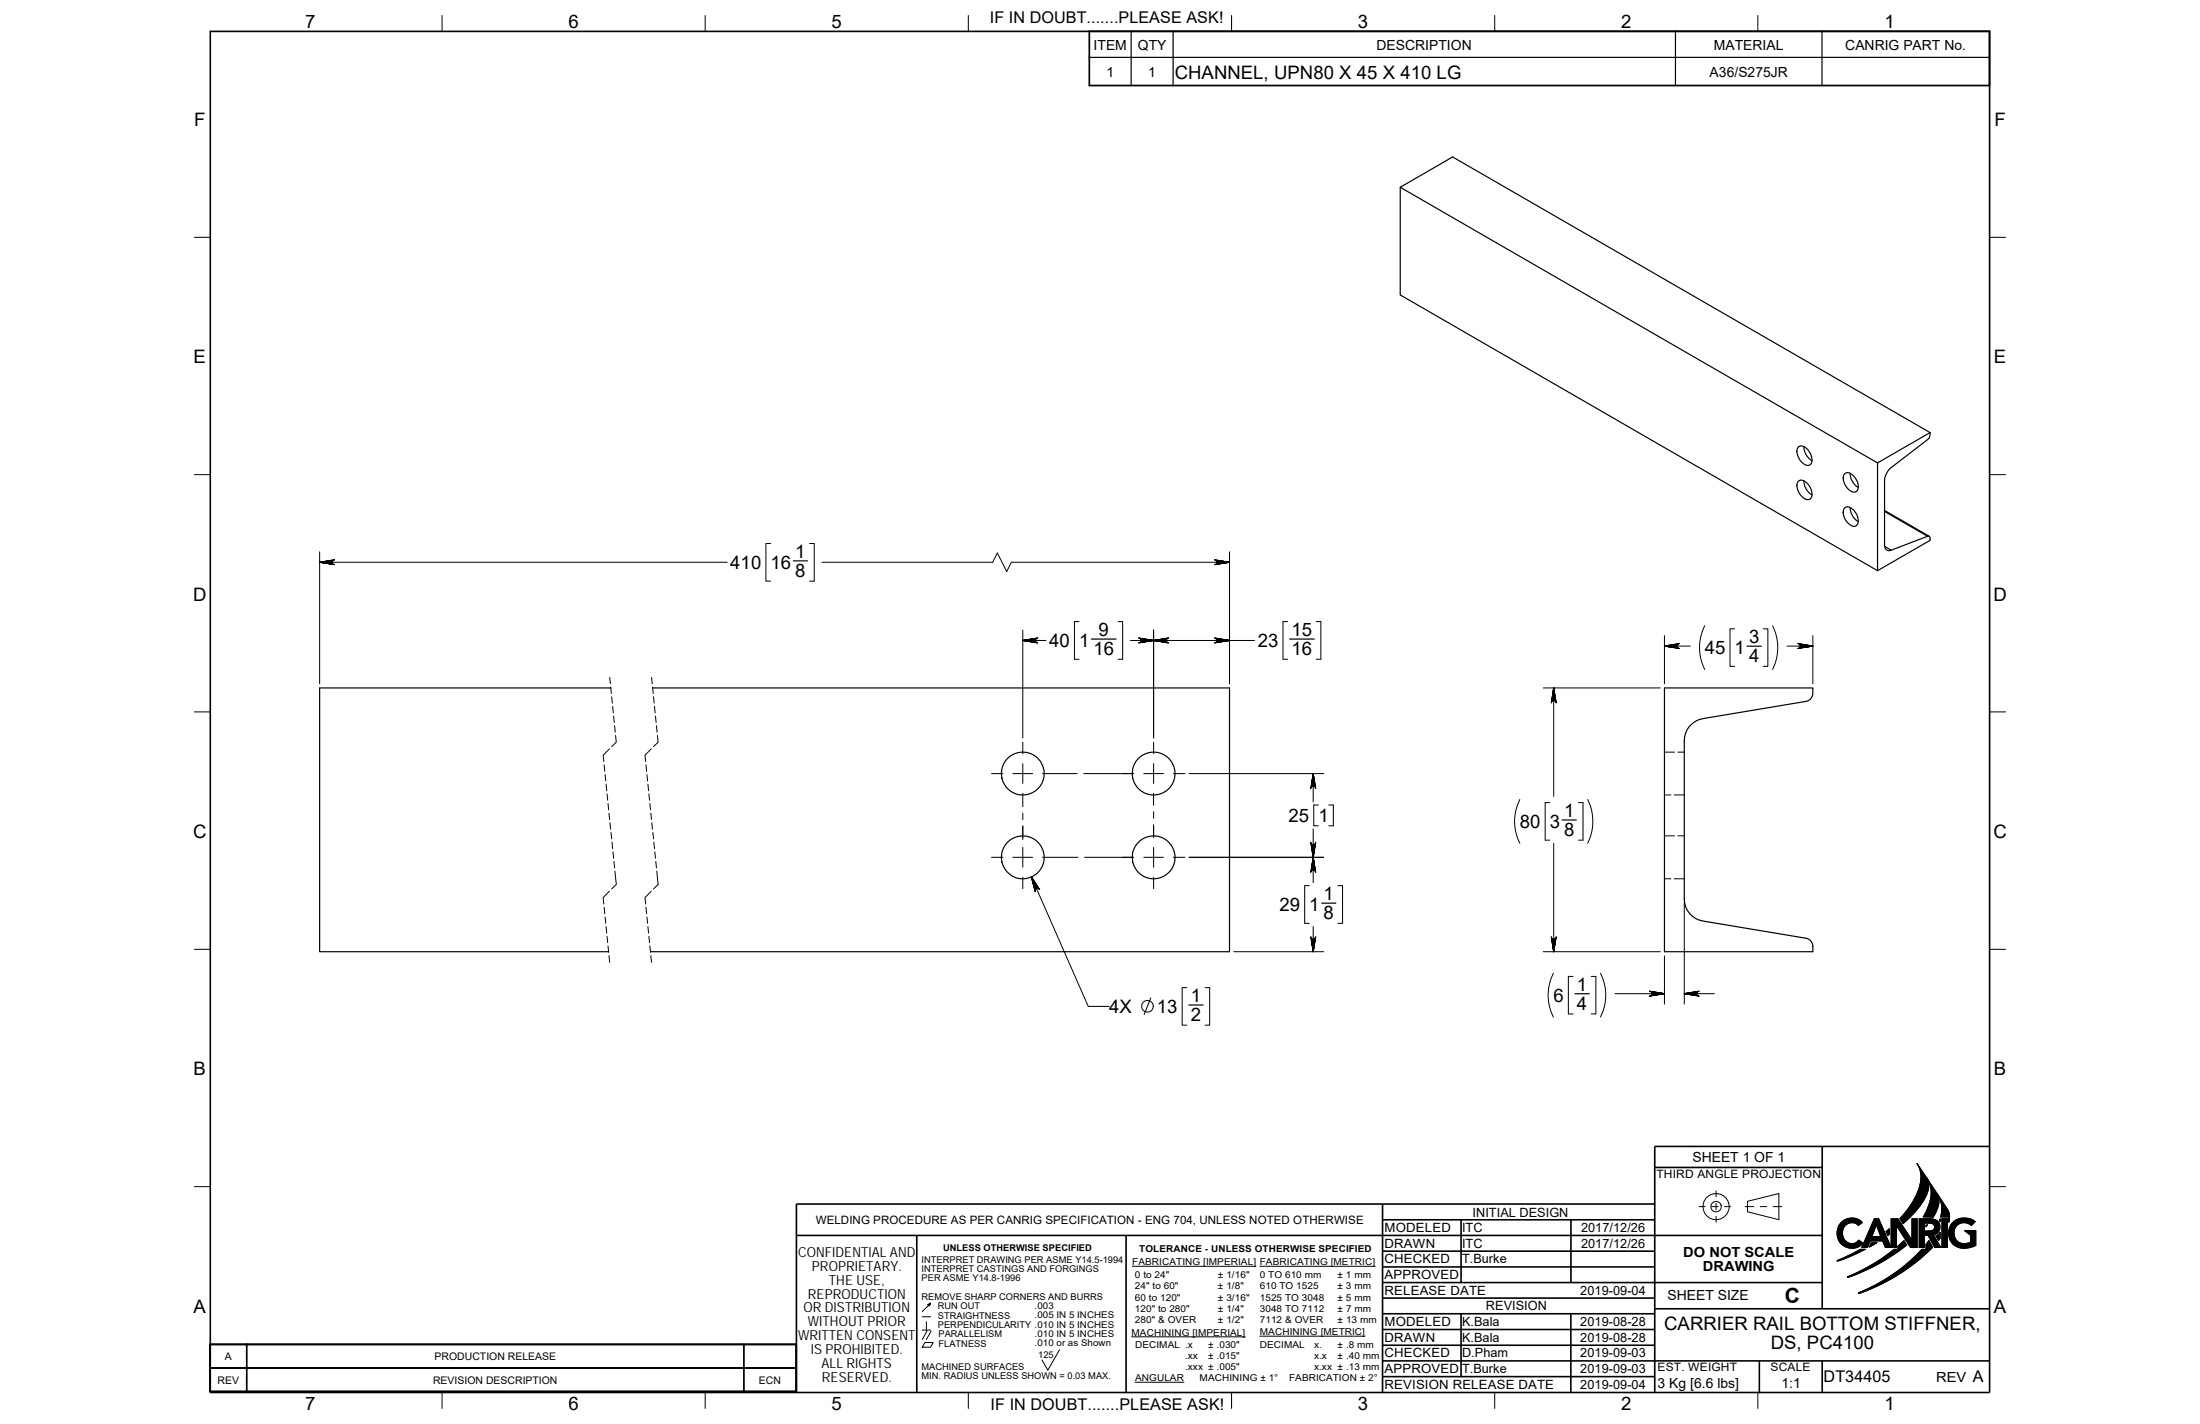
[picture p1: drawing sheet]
<svg xmlns="http://www.w3.org/2000/svg" width="432mm" height="279mm" viewBox="0 0 432 279" stroke-linecap="round" stroke-linejoin="round" font-family="sans-serif">
<g fill="none" stroke="#000" stroke-width=".2">
<path d="M86.8 3v3.2M138.4 3v3.2M190.1 3v3.2M241.7 3v3.2M293.4 3v3.2M345 3v3.2M38.1 46.6h3.2M390.5 46.6h3.1M38.1 93.1h3.2M390.5 93.1h3.1M62.7 110.3h80M62.7 108.3v25.9"/>
<path d="M151.3 106.6h-1v7.4h1M158.9 106.6h.9v7.4h-.9M161.3 110.3h33.5l.9-1.8 1.9 3.6 .9-1.8h42.8M241.3 108.3v25.9M38.1 139.7h3.2M119.7 132.9l.1 1.3M119.9 134.8l.1 1.3M120.1 136.7l.1 1.3M120.2 138.6l.2 1.3M127.9 132.9l.1 1.3M128.1 134.8l.1 1.3M128.3 136.7l.1 1.3"/>
<path d="M128.5 138.6l.1 1.3M200.7 123.6v21.2M200.7 125.7h4.6M211.8 122h-.9v7.3h.9M219.4 122h.9v7.3h-.9M221.9 125.7h24.3M226.4 123.6v21.2M252.7 122h-.9v7.3h.9M258.3 122h.9v7.3h-.9M302.9 135h23M304.9 135v21.3M326.7 124.7v9.5"/>
<path d="M326.7 126.8h5M334.6 122.8a9.7 9.7 0 0 0 0 8.6M340.5 123.4h-.9v7.3h.9M346.1 123.4h.9v7.3h-.9M347.9 122.8a9.7 9.7 0 0 1 0 8.6M350.8 126.8h5M355.8 124.7v9.5M390.5 139.7h3.1M118.6 150.1l.1 1.2M118.8 152l.1 1.2M119 153.9l.1 1.2M119.1 155.8l.2 1.2"/>
<path d="M119.3 157.6l.2 1.3M119.5 159.6l.2 1.2M119.6 146.9l-1.2 1.3 .1 1.2M120.4 140.5l.2 1.3M120.6 142.4l.2 1.3M120.8 144.3l.2 1.3-.9 .9M126.8 150.1l.1 1.2M127 152l.1 1.2M127.2 153.9l.1 1.2M127.4 155.8l.1 1.2M127.6 157.6l.1 1.3M127.7 159.6l.2 1.2"/>
<path d="M127.8 146.9l-1.2 1.3 .1 1.2M128.7 140.5l.1 1.3M128.8 142.4l.2 1.3M129 144.3l.2 1.3-.9 .9M194.6 151.8h2.3M198.8 151.8h3.9M200.7 149.8v3.9M200.7 145.6v2.3M200.7 155.7v2.6M200.7 159.6v1.2M204.6 151.8h6.8M212.7 151.8h9.4"/>
<path d="M220.3 151.8h2.2M224.5 151.8h3.9M226.4 149.8v3.9M226.4 145.6v2.3M226.4 155.7v2.3M226.4 159.3v1.2M230.3 151.8h2.3M233.4 151.8h26.4M257.7 151.8v5.6M258.8 157.9h-.9v4.1h.9M260.8 157.9h.9v4.1h-.9M298.3 156.9a9.5 9.5 0 0 0 0 8.6"/>
<path d="M304.2 157.5h-.9v7.3h.9M309.8 157.5h.9v7.3h-.9M311.6 156.9a9.6 9.6 0 0 1 0 8.6M326.7 156h1.3M326.7 147.6h2M328.6 156h2M329.3 147.6h1.3M118.6 178l.1 1.3M118.8 179.9l.1 1.3M119.6 174.9l-1.2 1.2 .1 1.3M119.7 161.4l.1 1.3M119.9 163.3l.2 1.3"/>
<path d="M120.1 165.2l.1 1.3M120.3 167.1l.1 1.3M120.5 169l.1 1.3M120.7 170.9l.1 1.3M120.8 172.3l.2 1.2-.9 .9M126.8 178l.1 1.3M127 179.9l.1 1.3M127.8 174.9l-1.2 1.2 .1 1.3M127.9 161.4l.2 1.3M128.1 163.3l.2 1.3M128.3 165.2l.2 1.3M128.5 167.1l.2 1.3"/>
<path d="M128.7 169l.1 1.3M128.9 170.9l.1 1.3M129 172.3l.2 1.2-.9 .9M194.6 168.2h2.3M198.8 168.2h3.9M200.7 162.1v2.6M200.7 166.3v3.9M200.7 172.1v2.3M202.4 172.1l11.2 25.4h4.1M204.6 168.2h7M212.9 168.2h9.5M220.3 168.2h2.2"/>
<path d="M224.5 168.2h3.9M226.4 166.3v3.9M226.4 161.8v2.5M226.4 172.1v2.3M230.3 168.2h2.3M233.4 168.2h26.4M257 173.8h-.9v7.4h.9M257.7 162.6v10.6M262.6 173.8h.9v7.4h-.9M304.9 165.5v21.2M326.7 172.4h1.3M326.7 164h2"/>
<path d="M328.6 172.4h2M329.3 164h1.3M330.6 177.2v19.8M38.1 186.3h3.2M119 181.8l.1 1.3M119.1 183.7l.2 1.3M119.3 185.6l.2 1.3M119.5 187.5l.2 1.3M127.2 181.8l.1 1.3M127.4 183.7l.1 1.3M127.6 185.6l.1 1.3M127.7 187.5l.2 1.3"/>
<path d="M225.9 195.8l-1.3 3.3M232.9 193.8h-.9v7.3h.9M236.5 193.8h.9v7.3h-.9M242.1 186.7h17.7M257.7 181.8v4.9M302.9 186.7h23M304.9 191a9.5 9.5 0 0 0 0 8.6M308.7 191.6h-.9v7.3h.9M312.3 191.6h.9v7.3h-.9M314.1 191a9.5 9.5 0 0 1 0 8.6M317 195h9.7M326.7 187.6v9.4"/>
<path d="M330.6 195h5.9M390.5 186.3h3.1M38.1 232.8h3.2M333.5 236.7h1.2M335.9 236.7h1.3M336.8 233.7v1.1M336.8 236.1v1.3M336.8 238.6v1.2M338.5 236.7h1.2M342.5 236.7h1.7M343 235.7l6.1-1.5v5.1l-6.1-1.5zM345.5 236.7h1.3"/>
<path d="M348 236.7h1.7M361.6 239.6a2.9 2.9 0 0 1 3.9 .3l-.8 .6-.4-.4-.5-.2-.9 .1-.7 .4a2.13 2.13 0 0 0-.6 1.6 2.02 2.02 0 0 0 1 1.8l.6 .2h.7l.4-.2 .5-.5 .9 .6a2.96 2.96 0 0 1-4.4 .1 2.96 2.96 0 0 1 .3-4.4zM367.9 239.1h.8l2.5 5.7v-5.7h1.3l2.8 4.2v-4.2h1v5.7h-1.3l-2.8-4.3v4.3h-2.2l-.5-1.3h-2.4l-.6 1.3h-1.1zM376.3 228.3l1.9 2.8a3.8 3.8 0 0 1-.4 4 19.9 19.9 0 0 1-4.3 5l-.6-1a14.7 14.7 0 0 0 4.1-7.8 4.7 4.7 0 0 0-.7-3zM376.7 239.1l2.5 .1 .7 .2 .6 .4 .2 .7-.1 1-.5 .5-.6 .3 1.4 2.5h-1.2l-1.3-2.4h-.7v2.4h-1zM377.7 240h1.1l.6 .2 .3 .3-.1 .7-.5 .3h-1.4zM378.2 231.1l2 3.1a3.7 3.7 0 0 1-.3 3.9l-.4 .6a.52 .52 0 0 1-.8 .1h-1.2a8.8 8.8 0 0 0 1.4-6zM380.3 234.4l2 3a3 3 0 0 1 .2 2.4v-1h-1.6a5.5 5.5 0 0 0-.6-4.4zM380.8 239.2v.5l-.1-.2zM381.2 239.1h1v5.7h-1zM383.5 239.6a3.6 3.6 0 0 1 4.1 0l-.7 .9a2 2 0 0 0-2-.5l-.9 .5-.5 1.1a1.97 1.97 0 0 0 2 2.4l1.3-.3v-1.3l-1.2-.9h2.2v2.9a3.7 3.7 0 0 1-4.9-.8 3.2 3.2 0 0 1 .6-4zM390.5 232.8h3.1"/>
<path d="M181 258.4h1.6M181.8 259.4v1.6M182.6 255.7l-1.6 1.6M222.2 248.5h24.3M247.3 248.5h22.6M360.6 247.3l4.5-2.2h1l-3.5 1.7-1.9 .7zM362.6 250.5a37 37 0 0 0 9.2-5.4h.7v-.6l1.2-1.1 .5 .9a38.4 38.4 0 0 1-11.5 6.4zM364.7 253.7a34.8 34.8 0 0 0 12.5-8.6h.8v-.9l.6-.8 .7 1.4a37.9 37.9 0 0 1-14.5 9zM367.3 243.8h1.1l-1.5 .9zM368.3 240.3l.8 2.3h-1.7zM370.2 241.6l.6-.5v1.1l-.3 .2zM378 240.3h.3l-.3 .4z"/>
<path d="M380 242.5l.5-.3 .3-.4v1.2l-.3 .4zM86.8 273.2v3.2M138.4 273.2v3.2M181 261h1.6M181.5 263.4h1.7l-.6 .9h-1.6zM181.9 261.2l-.9 1.6M182.8 261.2l-1 1.6M190.1 273.2v3.2M208 264.8l-2.3 4-1.2-2M222.1 262.3h22.3M222.8 271.2h9.6M241.7 273.2v3.2"/>
<path d="M247.3 262.2h20.6M293.4 273.2v3.2M345 273.2v3.2"/>
<circle cx="225.2" cy="197.4" r="1.14"/>
<circle cx="336.8" cy="236.7" r="1.03"/>
<circle cx="336.8" cy="236.7" r="2.57"/>
</g>
<g fill="none" stroke="#000" stroke-width=".32">
<path d="M41.3 6.2h349.2v267h-349.2zM271.4 236.2v37M271.4 239.3h53.4M286.8 239.3v12.4M308.3 239.3v12.4M324.8 229.1h32.9M324.8 236.2h-168.5v37M357.7 224.9v31.9M390.5 224.9h-65.7v48.3M156.3 242.4h201.4M179.9 242.4v30.8M221 242.4v30.8"/>
<path d="M271.4 251.7h86.3M271.4 245.5h53.4M271.4 254.7h53.4M271.4 257.8h53.4M271.4 248.6h53.4M286.8 257.8v12.3M308.3 257.8v15.4M324.8 256.8h65.7M271.4 260.9h53.4M271.4 263.9h53.4M271.4 270.1h53.4M271.4 267h119.1"/>
<path d="M345.3 267v6.2M357.7 267v6.2"/>
</g>
<g fill="#000" stroke="#000" stroke-width=".2">
<path d="M62.7 110.3l3 .5z" fill-rule="evenodd"/>
<path d="M62.7 110.3l2.8 .5z" fill-rule="evenodd"/>
<path d="M62.7 110.3l2.6 .3 .1 .1z" fill-rule="evenodd"/>
<path d="M62.7 110.3l2.5 .1 .1 .2z" fill-rule="evenodd"/>
<path d="M62.7 110.3l2.5-.1v.2z" fill-rule="evenodd"/>
<path d="M62.7 110.3l2.6-.2-.1 .1z" fill-rule="evenodd"/>
<path d="M62.7 110.3l2.7-.3-.1 .1z" fill-rule="evenodd"/>
<path d="M62.7 110.3l2.8-.4z" fill-rule="evenodd"/>
<path d="M62.7 110.3l3-.5z" fill-rule="evenodd"/>
<path d="M238.4 110.8l2.9-.5z" fill-rule="evenodd"/>
<path d="M238.5 110.8l2.8-.5z" fill-rule="evenodd"/>
<path d="M238.8 110.6l2.5-.3-2.6 .4z" fill-rule="evenodd"/>
<path d="M238.8 110.4l2.5-.1-2.5 .3z" fill-rule="evenodd"/>
<path d="M238.8 110.2l2.5 .1-2.5 .1z" fill-rule="evenodd"/>
<path d="M238.8 110.1l2.5 .2-2.5-.1z" fill-rule="evenodd"/>
<path d="M238.7 110l2.6 .3-2.5-.2z" fill-rule="evenodd"/>
<path d="M238.5 109.9l2.8 .4z" fill-rule="evenodd"/>
<path d="M238.4 109.8l2.9 .5z" fill-rule="evenodd"/>
<path d="M200.7 125.7l3 .5z" fill-rule="evenodd"/>
<path d="M200.7 125.7l2.8 .4z" fill-rule="evenodd"/>
<path d="M200.7 125.7l2.6 .2 .1 .1z" fill-rule="evenodd"/>
<path d="M200.7 125.7l2.5 .1 .1 .1z" fill-rule="evenodd"/>
<path d="M200.7 125.7l2.5-.1v.2z" fill-rule="evenodd"/>
<path d="M200.7 125.7l2.6-.3-.1 .2z" fill-rule="evenodd"/>
<path d="M200.7 125.7l2.7-.4-.1 .1z" fill-rule="evenodd"/>
<path d="M200.7 125.7l2.8-.5z" fill-rule="evenodd"/>
<path d="M200.7 125.7l3-.5z" fill-rule="evenodd"/>
<path d="M226.4 125.7l3 .5z" fill-rule="evenodd"/>
<path d="M226.4 125.7l2.8 .4z" fill-rule="evenodd"/>
<path d="M226.4 125.7l2.6 .2 .1 .1z" fill-rule="evenodd"/>
<path d="M226.4 125.7l2.5 .1 .1 .1z" fill-rule="evenodd"/>
<path d="M226.4 125.7l2.5-.1v.2z" fill-rule="evenodd"/>
<path d="M226.4 125.7l2.6-.3-.1 .2z" fill-rule="evenodd"/>
<path d="M226.4 125.7l2.7-.4-.1 .1z" fill-rule="evenodd"/>
<path d="M226.4 125.7l2.8-.5z" fill-rule="evenodd"/>
<path d="M226.4 125.7l3-.5z" fill-rule="evenodd"/>
<path d="M223.5 125.2l2.9 .5z" fill-rule="evenodd"/>
<path d="M223.9 125.6l2.5 .1-2.5 .1z" fill-rule="evenodd"/>
<path d="M223.9 125.8l2.5-.1-2.5 .2z" fill-rule="evenodd"/>
<path d="M223.9 125.9l2.5-.2-2.6 .3z" fill-rule="evenodd"/>
<path d="M223.6 126.1l2.8-.4z" fill-rule="evenodd"/>
<path d="M223.5 126.2l2.9-.5z" fill-rule="evenodd"/>
<path d="M223.6 125.2l2.8 .5z" fill-rule="evenodd"/>
<path d="M223.8 125.3l2.6 .4-2.5-.3z" fill-rule="evenodd"/>
<path d="M223.9 125.4l2.5 .3-2.5-.1z" fill-rule="evenodd"/>
<path d="M238.4 125.2l2.9 .5z" fill-rule="evenodd"/>
<path d="M238.5 125.2l2.8 .5z" fill-rule="evenodd"/>
<path d="M238.7 125.3l2.6 .4-2.5-.3z" fill-rule="evenodd"/>
<path d="M238.8 125.4l2.5 .3-2.5-.1z" fill-rule="evenodd"/>
<path d="M238.8 125.6l2.5 .1-2.5 .1z" fill-rule="evenodd"/>
<path d="M238.8 125.8l2.5-.1-2.5 .2z" fill-rule="evenodd"/>
<path d="M238.8 125.9l2.5-.2-2.6 .3z" fill-rule="evenodd"/>
<path d="M238.5 126.1l2.8-.4z" fill-rule="evenodd"/>
<path d="M238.4 126.2l2.9-.5z" fill-rule="evenodd"/>
<path d="M304.9 135l.6 2.9z" fill-rule="evenodd"/>
<path d="M304.9 135l.5 2.8z" fill-rule="evenodd"/>
<path d="M304.9 135l.4 2.6-.1-.1z" fill-rule="evenodd"/>
<path d="M304.9 135l.3 2.5h-.2z" fill-rule="evenodd"/>
<path d="M304.9 135l.1 2.5h-.1z" fill-rule="evenodd"/>
<path d="M304.9 135v2.5h-.2z" fill-rule="evenodd"/>
<path d="M304.9 135l-.2 2.5-.1 .1z" fill-rule="evenodd"/>
<path d="M304.9 135l-.4 2.8z" fill-rule="evenodd"/>
<path d="M304.9 135l-.4 2.9z" fill-rule="evenodd"/>
<path d="M326.7 126.8l2.9-.5z" fill-rule="evenodd"/>
<path d="M326.7 126.8l2.8-.5z" fill-rule="evenodd"/>
<path d="M326.7 126.8l2.7-.4-.2 .1z" fill-rule="evenodd"/>
<path d="M326.7 126.8l2.5-.3v.2z" fill-rule="evenodd"/>
<path d="M326.7 126.8l2.5-.1v.2z" fill-rule="evenodd"/>
<path d="M326.7 126.8l2.5 .1v.1z" fill-rule="evenodd"/>
<path d="M326.7 126.8l2.5 .2 .2 .1z" fill-rule="evenodd"/>
<path d="M326.7 126.8l2.8 .4z" fill-rule="evenodd"/>
<path d="M326.7 126.8l2.9 .5z" fill-rule="evenodd"/>
<path d="M352.8 127.3l3-.5z" fill-rule="evenodd"/>
<path d="M353 127.2l2.8-.4z" fill-rule="evenodd"/>
<path d="M353.3 127l2.5-.2-2.7 .3z" fill-rule="evenodd"/>
<path d="M353.3 126.9l2.5-.1-2.5 .2z" fill-rule="evenodd"/>
<path d="M353.3 126.7l2.5 .1-2.5 .1z" fill-rule="evenodd"/>
<path d="M353.3 126.5l2.5 .3-2.5-.1z" fill-rule="evenodd"/>
<path d="M353.1 126.4l2.7 .4-2.5-.3z" fill-rule="evenodd"/>
<path d="M353 126.3l2.8 .5z" fill-rule="evenodd"/>
<path d="M352.8 126.3l3 .5z" fill-rule="evenodd"/>
<path d="M257.7 151.8l-.4 2.9z" fill-rule="evenodd"/>
<path d="M257.7 151.8l-.4 2.8z" fill-rule="evenodd"/>
<path d="M257.7 151.8l-.2 2.5-.1 .1z" fill-rule="evenodd"/>
<path d="M257.7 151.8v2.5h-.2z" fill-rule="evenodd"/>
<path d="M257.7 151.8l.1 2.5h-.1z" fill-rule="evenodd"/>
<path d="M257.7 151.8l.3 2.5h-.2z" fill-rule="evenodd"/>
<path d="M257.7 151.8l.4 2.6-.1-.1z" fill-rule="evenodd"/>
<path d="M257.7 151.8l.5 2.8z" fill-rule="evenodd"/>
<path d="M257.7 151.8l.6 2.9z" fill-rule="evenodd"/>
<path d="M202.4 172.1l.8 2.9z" fill-rule="evenodd"/>
<path d="M202.4 172.1l.8 2.7z" fill-rule="evenodd"/>
<path d="M202.4 172.1l.8 2.4v.1z" fill-rule="evenodd"/>
<path d="M202.4 172.1l1 2.3-.2 .1z" fill-rule="evenodd"/>
<path d="M202.4 172.1l1.1 2.2-.1 .1z" fill-rule="evenodd"/>
<path d="M202.4 172.1l1.3 2.2h-.2z" fill-rule="evenodd"/>
<path d="M202.4 172.1l1.4 2.2h-.1z" fill-rule="evenodd"/>
<path d="M202.4 172.1l1.6 2.4z" fill-rule="evenodd"/>
<path d="M202.4 172.1l1.7 2.5z" fill-rule="evenodd"/>
<path d="M257.7 168.2l-.4 3z" fill-rule="evenodd"/>
<path d="M257.7 168.2l-.4 2.8z" fill-rule="evenodd"/>
<path d="M257.7 168.2l-.2 2.6-.1 .1z" fill-rule="evenodd"/>
<path d="M257.7 168.2v2.5l-.2 .1z" fill-rule="evenodd"/>
<path d="M257.7 168.2l.1 2.5h-.1z" fill-rule="evenodd"/>
<path d="M257.7 168.2l.3 2.6-.2-.1z" fill-rule="evenodd"/>
<path d="M257.7 168.2l.4 2.7-.1-.1z" fill-rule="evenodd"/>
<path d="M257.7 168.2l.5 2.8z" fill-rule="evenodd"/>
<path d="M257.7 168.2l.6 3z" fill-rule="evenodd"/>
<path d="M257.3 165.2l.4 3z" fill-rule="evenodd"/>
<path d="M257.3 165.4l.4 2.8z" fill-rule="evenodd"/>
<path d="M257.4 165.6l.1 .1 .2 2.5z" fill-rule="evenodd"/>
<path d="M257.5 165.7h.2v2.5z" fill-rule="evenodd"/>
<path d="M257.7 165.7h.1l-.1 2.5z" fill-rule="evenodd"/>
<path d="M257.8 165.7h.2l-.3 2.5z" fill-rule="evenodd"/>
<path d="M258 165.7l.1-.1-.4 2.6z" fill-rule="evenodd"/>
<path d="M258.2 165.4l-.5 2.8z" fill-rule="evenodd"/>
<path d="M258.3 165.2l-.6 3z" fill-rule="evenodd"/>
<path d="M258.3 183.8l-.6 2.9z" fill-rule="evenodd"/>
<path d="M258.2 183.9l-.5 2.8z" fill-rule="evenodd"/>
<path d="M258 184.2l.1-.1-.4 2.6z" fill-rule="evenodd"/>
<path d="M257.8 184.3l.2-.1-.3 2.5z" fill-rule="evenodd"/>
<path d="M257.7 184.3h.1l-.1 2.4z" fill-rule="evenodd"/>
<path d="M257.5 184.2l.2 .1v2.4z" fill-rule="evenodd"/>
<path d="M257.4 184.1l.1 .1 .2 2.5z" fill-rule="evenodd"/>
<path d="M257.3 183.9l.4 2.8z" fill-rule="evenodd"/>
<path d="M257.3 183.8l.4 2.9z" fill-rule="evenodd"/>
<path d="M304.5 183.8l.4 2.9z" fill-rule="evenodd"/>
<path d="M304.5 183.9l.4 2.8z" fill-rule="evenodd"/>
<path d="M304.6 184.1l.1 .1 .2 2.5z" fill-rule="evenodd"/>
<path d="M304.7 184.2l.2 .1v2.4z" fill-rule="evenodd"/>
<path d="M304.9 184.3h.1l-.1 2.4z" fill-rule="evenodd"/>
<path d="M305 184.3l.2-.1-.3 2.5z" fill-rule="evenodd"/>
<path d="M305.2 184.2l.1-.1-.4 2.6z" fill-rule="evenodd"/>
<path d="M305.4 183.9l-.5 2.8z" fill-rule="evenodd"/>
<path d="M305.5 183.8l-.6 2.9z" fill-rule="evenodd"/>
<path d="M323.7 195.5l3-.5z" fill-rule="evenodd"/>
<path d="M323.9 195.4l2.8-.4z" fill-rule="evenodd"/>
<path d="M324.1 195.2l2.6-.2-2.7 .3z" fill-rule="evenodd"/>
<path d="M324.2 195.1l2.5-.1-2.6 .2z" fill-rule="evenodd"/>
<path d="M324.2 194.9l2.5 .1-2.5 .1z" fill-rule="evenodd"/>
<path d="M324.1 194.7l2.6 .3-2.5-.1z" fill-rule="evenodd"/>
<path d="M324 194.6l2.7 .4-2.6-.3z" fill-rule="evenodd"/>
<path d="M323.9 194.5l2.8 .5z" fill-rule="evenodd"/>
<path d="M323.7 194.5l3 .5z" fill-rule="evenodd"/>
<path d="M330.6 195l2.9-.5z" fill-rule="evenodd"/>
<path d="M330.6 195l2.8-.5z" fill-rule="evenodd"/>
<path d="M330.6 195l2.6-.4-.1 .1z" fill-rule="evenodd"/>
<path d="M330.6 195l2.5-.3v.2z" fill-rule="evenodd"/>
<path d="M330.6 195l2.5-.1v.2z" fill-rule="evenodd"/>
<path d="M330.6 195l2.5 .1v.1z" fill-rule="evenodd"/>
<path d="M330.6 195l2.5 .2 .1 .1z" fill-rule="evenodd"/>
<path d="M330.6 195l2.8 .4z" fill-rule="evenodd"/>
<path d="M330.6 195l2.9 .5z" fill-rule="evenodd"/>
<path d="M361.5 239.8a2.81 2.81 0 0 1 4 .1l-.8 .6a1.82 1.82 0 0 0-2-.4 1.82 1.82 0 0 0-1.1 1.8 1.83 1.83 0 0 0 1.1 1.9 1.83 1.83 0 0 0 2.1-.5l.9 .6a2.95 2.95 0 0 1-4.3 .1 2.95 2.95 0 0 1 .1-4.2z" fill-rule="evenodd"/>
<path d="M371.2 239.1h1.3l2.8 4.2v-4.2h1v5.7h-1.3l-2.8-4.3v4.3h-1z" fill-rule="evenodd"/>
<path d="M376.3 228.3l2 3a3.8 3.8 0 0 1-.5 3.9l-2 2.7-2.3 2.2-.6-1a14.8 14.8 0 0 0 4.1-7.6 4.8 4.8 0 0 0-.7-3.2z" fill-rule="evenodd"/>
<path d="M378.3 231.3l1.9 2.9a3.9 3.9 0 0 1-.3 3.8l-.5 .8h-1.9a8.5 8.5 0 0 0 1.3-6.5z" fill-rule="evenodd"/>
<path d="M380.8 239.2v.5l-.1-.2z" fill-rule="evenodd"/>
<path d="M380.3 234.4l1.9 2.9a3.1 3.1 0 0 1 .3 2.5v-1h-1.6a5.5 5.5 0 0 0-.6-4.4z" fill-rule="evenodd"/>
<path d="M383.3 239.9a3.5 3.5 0 0 1 4.4-.2l-.8 .8a2.07 2.07 0 0 0-2.8 0 2.07 2.07 0 0 0-.2 2.8 2.07 2.07 0 0 0 2.8 .5l.1-1.4-1.2-.9h2.2v2.9a3.9 3.9 0 0 1-4.7-.5 3.2 3.2 0 0 1 .2-4z" fill-rule="evenodd"/>
<path d="M182.2 256l.4-.3z" fill-rule="evenodd"/>
<path d="M182.1 256l.5-.3z" fill-rule="evenodd"/>
<path d="M182.3 256l.3-.3z" fill-rule="evenodd"/>
<path d="M182.6 255.7l-.2 .6z" fill-rule="evenodd"/>
<path d="M360.6 247.3l4.5-2.2h1l-3.8 1.8-1.6 .6z" fill-rule="evenodd"/>
<path d="M364.7 253.7l2.2-1 2.8-1.5a35.1 35.1 0 0 0 7.5-6.1h.8v-.9l.6-.8 .7 1.4a38.1 38.1 0 0 1-14.5 9z" fill-rule="evenodd"/>
<path d="M367.9 239.1l-2.5 5.7h1.1l.6-1.3h2.4l.5 1.3h1.2l-2.5-5.7zM368.3 240.3l.8 2.3h-1.7z" fill-rule="evenodd"/>
<path d="M367.3 243.8h1.1l-1.5 .9z" fill-rule="evenodd"/>
<path d="M370.2 241.6l.6-.5v1.1l-.3 .2z" fill-rule="evenodd"/>
<path d="M362.6 250.5l.5-.2a18.7 18.7 0 0 0 4.7-2.4l4-2.8h.7a1.12 1.12 0 0 1 .5-1.1l.7-.6 .5 .9a38.9 38.9 0 0 1-11.5 6.4z" fill-rule="evenodd"/>
<path d="M378 240.3h.3l-.3 .4z" fill-rule="evenodd"/>
<path d="M377.7 240h1.4l.4 .2 .2 .3a.83 .83 0 0 1-.3 .9 .83 .83 0 0 1-.8 .1h-.9zM376.7 239.1v5.7h1v-2.4h.7l1.3 2.4h1.2l-1.4-2.5a1.58 1.58 0 0 0 1.3-1.8 1.58 1.58 0 0 0-1.8-1.4z" fill-rule="evenodd"/>
<path d="M380 242.5l.8-.7v1.2l-.3 .4z" fill-rule="evenodd"/>
<path d="M381.2 239.1v5.7h1v-5.7z" fill-rule="evenodd"/>
</g>
<g fill="none" stroke="#000" stroke-width=".23">
<path d="M213.8 11.3h176.7M222 6.1v10.7M230.3 6.1v10.7M328.8 6.1v10.7M357.6 6.1v10.7M274.8 36.7v21.2l93.7 54.1M353 87.7a1.27 1.27 0 0 1 1.7 .4 2.67 2.67 0 0 1 .8 2.9 1.27 1.27 0 0 1-2-.5 2.33 2.33 0 0 1-.5-2.8zM353 94.4a1.27 1.27 0 0 1 1.7 .4 2.67 2.67 0 0 1 .8 2.9 1.27 1.27 0 0 1-2-.5 2.33 2.33 0 0 1-.5-2.8zM354.1 87.6a3.2 3.2 0 0 0 1.6 2.8M354.1 94.3a3.2 3.2 0 0 0 1.6 2.8M361.9 99.9a1.13 1.13 0 0 1 1.9 .2 2.56 2.56 0 0 1 .7 2.9 1.09 1.09 0 0 1-1.7-.3 2.8 2.8 0 0 1-.9-2.8zM361.9 93.2a1.13 1.13 0 0 1 1.9 .2 2.21 2.21 0 0 1 .5 3.1 1.98 1.98 0 0 1-2.2-1.5l-.2-.4a1.8 1.8 0 0 1 0-1.4z"/>
<path d="M363.1 92.9a3.2 3.2 0 0 0 1.6 2.7M363.1 99.6a3.2 3.2 0 0 0 1.6 2.7M368.5 90.8v21.2M378.8 84.9l-93.7-54.1-10.3 5.9 93.7 54.1M378.8 84.9l-.1 .8-.4 .6-7.1 5.4-1 1.4-.3 1.2v12.6a.92 .92 0 0 0 .3 1 .92 .92 0 0 0 1 .1l7.1-2.8M378.8 84.9l-10.3 5.9M155.7 110h2.8M369.9 100.4l8.4 4.8M369.9 100.2l8.8 5M369.9 107.2l1.3 .7M378.3 105.2l.4 .1 .1 .7-10.3 6M119.9 135h-57.2v51.7h56.8"/>
<path d="M128.1 135h113.2v51.7h-113.6M214.2 125.4h4.9M253.1 125.4h4.8M326.7 135h29.1a2.11 2.11 0 0 1-1.1 2.6l-20.4 3.4a4.4 4.4 0 0 0-3.7 4.4v31a4.4 4.4 0 0 0 3.7 4.3l20.1 3.4 .6 .2 .5 .5a2.59 2.59 0 0 1 .3 1.9h-29.1zM342.9 126.8h2.8M259.4 177.2h2.8M306.6 160.9h2.8M233.3 197.2h2.8M309.1 195h2.8"/>
<circle cx="200.7" cy="151.8" r="4.2"/>
<circle cx="226.4" cy="151.8" r="4.2"/>
<circle cx="200.7" cy="168.2" r="4.2"/>
<circle cx="226.4" cy="168.2" r="4.2"/>
</g>
<path d="M213.8 6.1h176.7v10.7h-176.7zM41.2 263.8h115.1v9.2h-115.1zM41.2 268.4h115.1M48.4 263.8v9.2M146 263.8v9.2" fill="none" stroke="#000" stroke-width=".34"/>
<text font-size="4.1" x="350.3" y="255.7">C</text>
<g font-size="3.6">
<text x="59.9" y="5.5">7</text>
<text x="111.6" y="5.5">6</text>
<text x="163.2" y="5.5">5</text>
<text x="266.5" y="5.5">3</text>
<text x="318.2" y="5.5">2</text>
<text x="369.8" y="5.5">1</text>
<text x="230.6" y="15.4">CHANNEL, UPN80 X 45 X 410 LG</text>
<text x="38.1" y="24.7">F</text>
<text x="391.5" y="24.7">F</text>
<text x="38" y="71.3">E</text>
<text x="391.3" y="71.3">E</text>
<text x="143.3" y="111.6">410</text>
<text x="151.3" y="111.6">16</text>
<text x="156.1" y="113.2">8</text>
<text x="156.1" y="109.5">1</text>
<text x="37.9" y="117.9">D</text>
<text x="391.2" y="117.9">D</text>
<text x="215.6" y="124.8">9</text>
<text x="253.5" y="124.8">15</text>
<text x="205.9" y="126.9">40</text>
<text x="211.8" y="126.9">1</text>
<text x="214.6" y="128.6">16</text>
<text x="246.8" y="126.9">23</text>
<text x="253.5" y="128.6">16</text>
<text x="334.6" y="128.3">45</text>
<text x="340.5" y="128.3">1</text>
<text x="343.3" y="130">4</text>
<text x="343.3" y="126.2">3</text>
<text x="252.9" y="161.2">25</text>
<text x="258.8" y="161.2">1</text>
<text x="307" y="160.3">1</text>
<text x="37.9" y="164.4">C</text>
<text x="298.3" y="162.4">80</text>
<text x="304.2" y="162.4">3</text>
<text x="307" y="164.1">8</text>
<text x="391.2" y="164.4">C</text>
<text x="251.1" y="178.7">29</text>
<text x="257" y="178.7">1</text>
<text x="259.8" y="176.7">1</text>
<text x="259.8" y="180.4">8</text>
<text x="233.7" y="196.6">1</text>
<text x="304.9" y="196.5">6</text>
<text x="309.5" y="194.4">1</text>
<text x="217.7" y="198.7">4X</text>
<text x="227.1" y="198.7">13</text>
<text x="233.7" y="200.4">2</text>
<text x="309.5" y="198.2">4</text>
<text x="38" y="211">B</text>
<text x="391.4" y="211">B</text>
<text x="38" y="257.6">A</text>
<text x="391.4" y="257.6">A</text>
<text x="326.6" y="261">CARRIER RAIL BOTTOM STIFFNER,</text>
<text x="347.5" y="264.6">DS, PC4100</text>
<text x="59.9" y="276.7">7</text>
<text x="111.6" y="276.7">6</text>
<text x="163.2" y="276.7">5</text>
<text x="266.5" y="276.7">3</text>
<text x="318.2" y="276.7">2</text>
<text x="369.8" y="276.7">1</text>
</g>
<g font-size="3.2">
<text x="194.3" y="4.5">IF IN DOUBT.......PLEASE ASK!</text>
<text x="357.9" y="271.2">DT34405</text>
<text x="387.2" y="271.2">A</text>
<text x="194.4" y="276.6">IF IN DOUBT.......PLEASE ASK!</text>
</g>
<g font-size="2.7">
<text x="214.7" y="9.7">ITEM</text>
<text x="223.3" y="9.7">QTY</text>
<text x="270.2" y="9.7">DESCRIPTION</text>
<text x="336.4" y="9.7">MATERIAL</text>
<text x="362.2" y="9.7">CANRIG PART No.</text>
<text x="217.1" y="15.1">1</text>
<text x="225.4" y="15.1">1</text>
<text x="335.6" y="15.1">A36/S275JR</text>
<text x="332.2" y="227.9">SHEET 1 OF 1</text>
<text x="156.6" y="246.5">CONFIDENTIAL AND</text>
<text x="159.3" y="249.3">PROPRIETARY.</text>
<text x="330.4" y="246.6">DO NOT SCALE</text>
<text x="334.2" y="249.4">DRAWING</text>
<text x="157.7" y="257.5">OR DISTRIBUTION</text>
<text x="158.6" y="254.8">REPRODUCTION</text>
<text x="162.7" y="252">THE USE,</text>
<text x="327.3" y="255.1">SHEET SIZE</text>
<text x="156.6" y="263">WRITTEN CONSENT</text>
<text x="158.6" y="260.2">WITHOUT PRIOR</text>
<text x="159.1" y="265.7">IS PROHIBITED.</text>
<text x="161.2" y="268.5">ALL RIGHTS</text>
<text x="161.3" y="271.2">RESERVED.</text>
<text x="325.3" y="272.4">3 Kg [6.6 lbs]</text>
<text x="349.7" y="272.4">1:1</text>
<text x="380" y="271.2">REV</text>
</g>
<g font-size="2.5">
<text x="289" y="238.7">INITIAL DESIGN</text>
<text x="271.8" y="244.8">DRAWN</text>
<text x="271.8" y="241.7">MODELED</text>
<text x="287" y="244.8">ITC</text>
<text x="287" y="241.7">ITC</text>
<text x="310.3" y="244.8">2017/12/26</text>
<text x="310.3" y="241.7">2017/12/26</text>
<text x="271.8" y="251">APPROVED</text>
<text x="271.8" y="247.8">CHECKED</text>
<text x="287" y="247.8">T.Burke</text>
<text x="271.8" y="254">RELEASE DATE</text>
<text x="291.7" y="257.1">REVISION</text>
<text x="310.2" y="254">2019-09-04</text>
<text x="271.8" y="263.2">DRAWN</text>
<text x="271.8" y="260.2">MODELED</text>
<text x="287" y="263.2">K.Bala</text>
<text x="287" y="260.2">K.Bala</text>
<text x="310.2" y="260.2">2019-08-28</text>
<text x="310.2" y="263.3">2019-08-28</text>
<text x="271.8" y="269.4">APPROVED</text>
<text x="271.8" y="266.3">CHECKED</text>
<text x="287" y="266.3">D.Pham</text>
<text x="287" y="269.4">T.Burke</text>
<text x="310.2" y="269.4">2019-09-03</text>
<text x="310.2" y="266.3">2019-09-03</text>
<text x="271.8" y="272.6">REVISION RELEASE DATE</text>
<text x="310.2" y="272.6">2019-09-04</text>
</g>
<g font-size="2.3">
<text x="325.1" y="231.1">THIRD ANGLE PROJECTION</text>
<text x="160.1" y="240.1">WELDING PROCEDURE AS PER CANRIG SPECIFICATION - ENG 704, UNLESS NOTED OTHERWISE</text>
<text x="325.3" y="269">EST. WEIGHT</text>
<text x="347.5" y="269">SCALE</text>
</g>
<g font-size="2.1">
<text x="44.2" y="266.9">A</text>
<text x="85.3" y="266.9">PRODUCTION RELEASE</text>
<text x="42.7" y="271.5">REV</text>
<text x="85" y="271.5">REVISION DESCRIPTION</text>
<text x="149" y="271.5">ECN</text>
</g>
<g font-size="1.9">
<text x="223.6" y="245.7">TOLERANCE - UNLESS OTHERWISE SPECIFIED</text>
<text x="222.2" y="248.2">FABRICATING [IMPERIAL] FABRICATING [METRIC]</text>
<text x="222.8" y="250.7">0 to 24&quot;</text>
<text x="239.1" y="250.7">± 1/16&quot;</text>
<text x="247.3" y="250.7">0 TO 610 mm</text>
<text x="262.5" y="250.7">± 1 mm</text>
<text x="222.8" y="255.3">60 to 120&quot;</text>
<text x="222.8" y="257.4">120&quot; to 280&quot;</text>
<text x="222.8" y="253">24&quot; to 60&quot;</text>
<text x="239.1" y="255.3">± 3/16&quot;</text>
<text x="239.1" y="257.4">± 1/4&quot;</text>
<text x="239.1" y="253">± 1/8&quot;</text>
<text x="247.3" y="255.3">1525 TO 3048</text>
<text x="247.3" y="253">610 TO 1525</text>
<text x="247.3" y="257.4">3048 TO 7112</text>
<text x="262.5" y="253">± 3 mm</text>
<text x="262.5" y="255.3">± 5 mm</text>
<text x="262.5" y="257.4">± 7 mm</text>
<text x="222.1" y="262.1">MACHINING [IMPERIAL]</text>
<text x="222.8" y="259.6">280&quot; &amp; OVER</text>
<text x="239.1" y="259.6">± 1/2&quot;</text>
<text x="247.3" y="262">MACHINING [METRIC]</text>
<text x="247.3" y="259.6">7112 &amp; OVER</text>
<text x="262.5" y="259.6">± 13 mm</text>
<text x="222.8" y="264.5">DECIMAL .x</text>
<text x="232.6" y="266.6">.xx</text>
<text x="232.6" y="268.8">.xxx ± .005&quot;</text>
<text x="237.1" y="266.6">± .015&quot;</text>
<text x="237.1" y="264.5">± .030&quot;</text>
<text x="247.3" y="264.5">DECIMAL</text>
<text x="257.9" y="264.5">x.</text>
<text x="257.9" y="268.8">x.xx ± .13 mm</text>
<text x="257.9" y="266.6">x.x</text>
<text x="262.5" y="266.6">± .40 mm</text>
<text x="262.5" y="264.5">± .8 mm</text>
<text x="222.8" y="271">ANGULAR</text>
<text x="235.5" y="271">MACHINING ± 1°</text>
<text x="253" y="271">FABRICATION ± 2°</text>
</g>
<g font-size="1.8">
<text x="185.1" y="245.4">UNLESS OTHERWISE SPECIFIED</text>
<text x="180.9" y="247.8">INTERPRET DRAWING PER ASME Y14.5-1994</text>
<text x="180.9" y="249.6">INTERPRET CASTINGS AND FORGINGS</text>
<text x="180.9" y="251.4">PER ASME Y14.8-1996</text>
<text x="180.9" y="255.1">REMOVE SHARP CORNERS AND BURRS</text>
<text x="184.1" y="256.9">RUN OUT</text>
<text x="203.1" y="256.8">.003</text>
<text x="184.1" y="260.6">PERPENDICULARITY .010 IN 5 INCHES</text>
<text x="184.1" y="258.7">STRAIGHTNESS</text>
<text x="184.2" y="262.4">PARALLELISM</text>
<text x="203.1" y="258.7">.005 IN 5 INCHES</text>
<text x="203.1" y="262.3">.010 IN 5 INCHES</text>
<text x="180.9" y="268.8">MACHINED SURFACES</text>
<text x="184.2" y="264.2">FLATNESS</text>
<text x="203.1" y="264.1">.010 or as Shown</text>
<text x="203.8" y="266.4">125</text>
<text x="180.9" y="270.6">MIN. RADIUS UNLESS SHOWN = 0.03 MAX.</text>
</g>
</svg>
